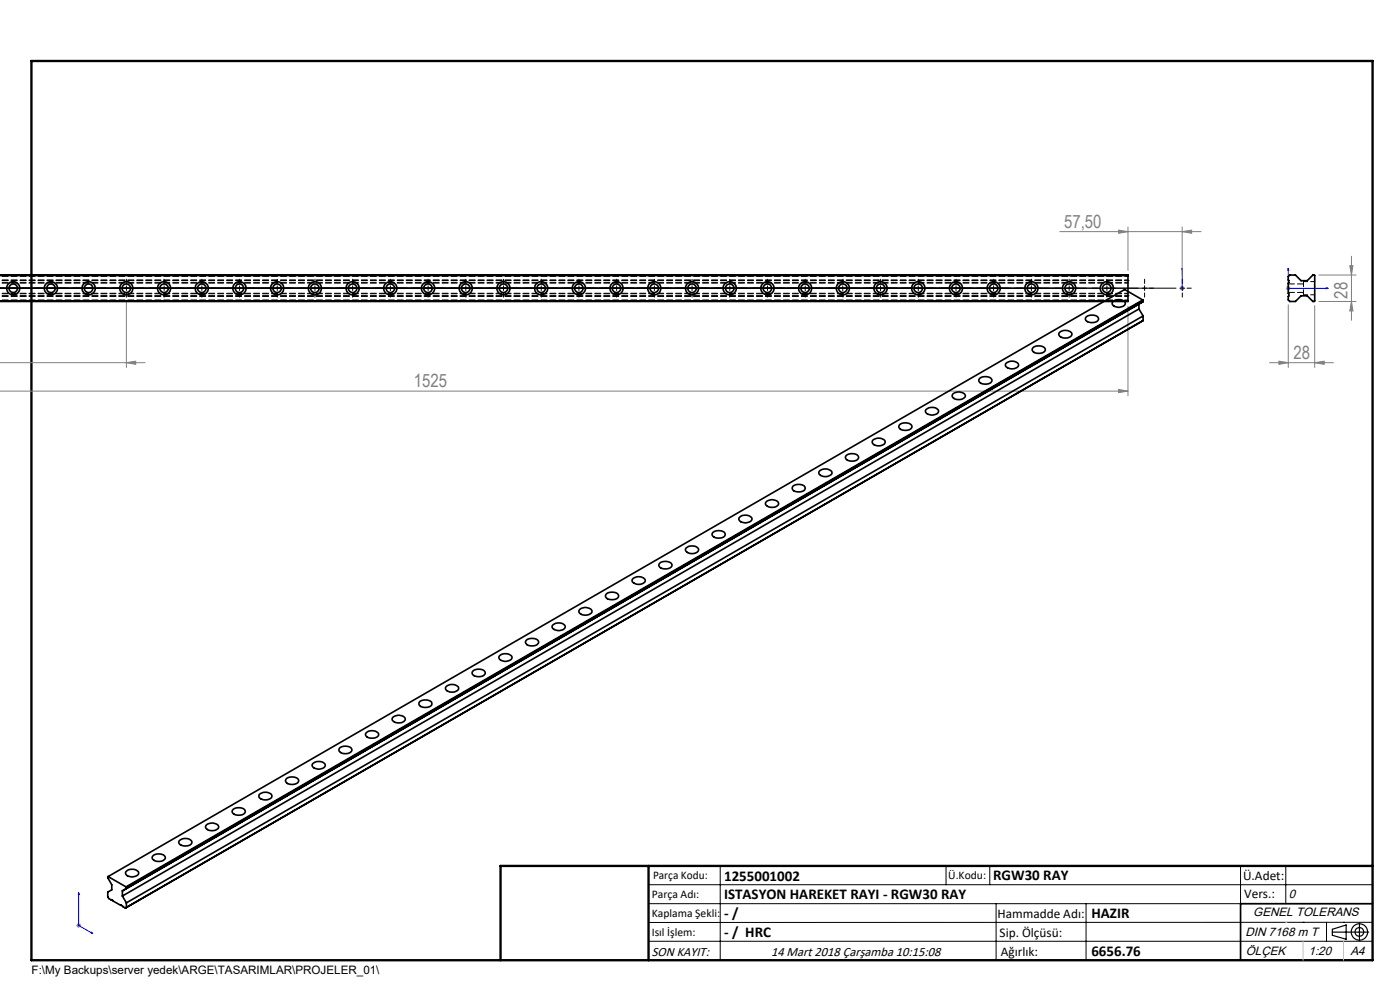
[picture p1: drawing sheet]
<svg xmlns="http://www.w3.org/2000/svg" width="297mm" height="210mm" viewBox="0 0 297 210" stroke-linecap="round" stroke-linejoin="round" font-family="sans-serif">
<g fill="none" stroke="#000" stroke-width=".25">
<path d="M282.6 197.7h7.8M282.6 197.1l3-.9v3l-3-.8zM288.4 195.8v3.8M106.2 203.7h185"/>
<circle cx="288.4" cy="197.7" r="1.74"/>
<circle cx="288.4" cy="197.7" r=".93"/>
</g>
<path d="M250.8 56.9v4.3M250.8 56.9v.4v-.4M273.3 56.9l.1 .4h-.2zM273.3 56.9v4.3h8.5M250.8 61.1v.2zM250.8 61.2h.1M281.3 61.1l.5 .1-.5 .1zM16.7 189.4l.1 .4-.2-.1zM16.7 189.4v6.9l3 1.7M19.4 197.8l.3 .2-.3-.1z" fill="none" stroke="#00f" stroke-width=".21"/>
<g fill="none" stroke="#808080" stroke-width=".21">
<path d="M224.8 49.1h30M237.3 48.8l2 .3-2 .4zM239.3 48.1v9.3M250.8 49.1l2-.3v.7zM250.8 48.1v10.1M279.8 58.3h7.9M286.3 56.4h.7l-.3 1.9zM286.7 54.4v13.5M-.1 76.9h30.9M26.8 76.9l2-.3v.7zM26.8 64.1v13.9M239.3 64.9v19.1"/>
<path d="M250.3 61.2h1M250.4 60.8l.7 .7M250.8 60.6v1.1M251.1 60.8l-.7 .7M269.3 76.9h13.6M271.3 76.6l2 .3-2 .4zM272.8 61.2h1M272.9 60.8l.7 .7M273.3 60.6v1.1M273.3 64.7v13.3M273.6 60.8l-.7 .7M278.9 76.9l2-.3v.7z"/>
<path d="M278.9 64.8v13.2M279.8 64h7.9M286.7 64l.3 2h-.7zM0 83h239.3M237.3 82.6l2 .4-2 .3zM16.2 196.3h1M16.3 196l.8 .7M16.7 195.8v1M17.1 196l-.8 .7"/>
</g>
<g fill="none" stroke="#000" stroke-width=".21" stroke-dasharray="15.2 1.3 1.3 1.3">
<path d="M26.8 61.1h-.5M26.8 61.1v.5M26.8 61.1h.5M26.8 61.1v-.5M26.8 62.1v.9M26.8 60.1v-.9M34.8 61.1h-.5M34.8 61.1v.5M34.8 61.1h.5M34.8 61.1v-.5M34.8 62.1v.9M34.8 60.1v-.9"/>
<path d="M42.8 61.1h-.5M42.8 61.1v.5M42.8 61.1h.5M42.8 61.1v-.5M42.8 62.1v.9M42.8 60.1v-.9M50.8 61.1h-.5M50.8 61.1v.5M50.8 61.1h.5M50.8 61.1v-.5M50.8 62.1v.9M50.8 60.1v-.9"/>
<path d="M58.8 61.1h-.5M58.8 61.1v.5M58.8 61.1h.5M58.8 61.1v-.5M58.8 62.1v.9M58.8 60.1v-.9M66.8 61.1h-.5M66.8 61.1v.5M66.8 61.1h.5M66.8 61.1v-.5M66.8 62.1v.9M66.8 60.1v-.9"/>
<path d="M74.8 61.1h-.5M74.8 61.1v.5M74.8 61.1h.5M74.8 61.1v-.5M74.8 62.1v.9M74.8 60.1v-.9M82.8 61.1h-.5M82.8 61.1v.5M82.8 61.1h.5M82.8 61.1v-.5M82.8 62.1v.9M82.8 60.1v-.9"/>
<path d="M90.8 61.1h-.5M90.8 61.1v.5M90.8 61.1h.5M90.8 61.1v-.5M90.8 62.1v.9M90.8 60.1v-.9M98.8 61.1h-.5M98.8 61.1v.5M98.8 61.1h.5M98.8 61.1v-.5M98.8 62.1v.9M98.8 60.1v-.9"/>
<path d="M106.8 61.1h-.5M106.8 61.1v.5M106.8 61.1h.5M106.8 61.1v-.5M106.8 62.1v.9M106.8 60.1v-.9M114.8 61.1h-.5M114.8 61.1v.5M114.8 61.1h.5M114.8 61.1v-.5M114.8 62.1v.9M114.8 60.1v-.9"/>
<path d="M122.8 61.1h-.5M122.8 61.1v.5M122.8 61.1h.5M122.8 61.1v-.5M122.8 62.1v.9M122.8 60.1v-.9M130.8 61.1h-.5M130.8 61.1v.5M130.8 61.1h.5M130.8 61.1v-.5M130.8 62.1v.9M130.8 60.1v-.9"/>
<path d="M138.8 61.1h-.5M138.8 61.1v.5M138.8 61.1h.5M138.8 61.1v-.5M138.8 62.1v.9M138.8 60.1v-.9M146.8 61.1h-.5M146.8 61.1v.5M146.8 61.1h.5M146.8 61.1v-.5M146.8 62.1v.9M146.8 60.1v-.9"/>
<path d="M154.8 61.1h-.5M154.8 61.1v.5M154.8 61.1h.5M154.8 61.1v-.5M154.8 62.1v.9M154.8 60.1v-.9M162.8 61.1h-.5M162.8 61.1v.5M162.8 61.1h.5M162.8 61.1v-.5M162.8 62.1v.9M162.8 60.1v-.9"/>
<path d="M170.8 62.1v.9M170.8 60.1v-.9M178.8 62.1v.9M178.8 60.1v-.9M186.8 62.1v.9M186.8 60.1v-.9M194.8 62.1v.9M194.8 60.1v-.9M202.8 62.1v.9M202.8 60.1v-.9M203.8 61.1h.9M210.8 62.1v.9"/>
<path d="M210.8 60.1v-.9M211.8 61.1h.9M218.8 62.1v.9M218.8 60.1v-.9M219.8 61.1h.9M226.8 61.1h-.5M226.8 61.1v.5M226.8 61.1h.5M226.8 61.1v-.5M226.8 62.1v.9M226.8 60.1v-.9M227.8 61.1h.9"/>
<path d="M234.8 61.1h-.5M234.8 61.1v.5M234.8 61.1h.5M234.8 61.1v-.5M234.8 62.1v.9M234.8 60.1v-.9M235.8 61.1h.9M242.8 61.1h-.5M242.8 61.1v.5M242.8 61.1h.5M242.8 61.1v-.5M242.8 62.1v.9"/>
<path d="M242.8 60.1v-.9M243.8 61.1h.9M250.8 61.1h-.5M250.8 61.1v.5M250.8 61.1h.5M250.8 61.1v-.5M250.8 62.1v.9M250.8 60.1v-.9M251.8 61.1h.9"/>
</g>
<g fill="none" stroke="#000" stroke-width=".21" stroke-dasharray="15.2 1.3 1.3 1.3" stroke-dashoffset="-.3">
<path d="M25.8 61.1h-25.9M33.8 61.1h-33.8M41.8 61.1h-41.8M49.8 61.1h-49.8M81.8 61.1h-54M89.8 61.1h-54M97.8 61.1h-54M105.8 61.1h-54M113.8 61.1h-54M121.8 61.1h-54M129.8 61.1h-54M137.8 61.1h-54"/>
<path d="M145.8 61.1h-54M153.8 61.1h-54M161.8 61.1h-54M169.8 61.1h-54M177.8 61.1h-54M185.8 61.1h-54M193.8 61.1h-54M201.8 61.1h-54M209.8 61.1h-54M217.8 61.1h-54M225.8 61.1h-54M233.8 61.1h-54"/>
<path d="M241.8 61.1h-54M249.8 61.1h-54"/>
</g>
<path d="M57.8 61.1h-57.8M65.8 61.1h-65.8M73.8 61.1h-73.8" fill="none" stroke="#000" stroke-width=".21" stroke-dasharray="15.2 1.3 1.3 1.3" stroke-dashoffset=".2"/>
<g fill="none" stroke="#000" stroke-width=".21">
<path d="M170.3 61.2h1M170.8 60.6v1.1M178.3 61.2h1M178.8 60.6v1.1M186.3 61.2h1M186.8 60.6v1.1M194.3 61.2h1M194.8 60.6v1.1M202.3 61.2h1M202.8 60.6v1.1M210.3 61.2h1M210.8 60.6v1.1"/>
<path d="M218.3 61.2h1M218.8 60.6v1.1M137.6 187.7h153.6M137.6 191.7h153.6M137.6 199.7h153.6M152.8 183.7v20M200.7 183.7v4M210 183.7v4M211.3 191.7v12M230.4 191.7v12M263.2 183.7v20M272.8 183.7v8"/>
<path d="M276.4 195.6h.1M281.4 195.6v4.1M285 195.6h.1M291.2 195.6l-153.6 .1"/>
</g>
<path d="M291.2 191.7h-28v12" fill="none" stroke="#000" stroke-width=".35"/>
<path d="M6.7 12.9h284.5v190.8h-284.5zM137.6 183.7v20M291.2 183.7h-185v20" fill="none" stroke="#000" stroke-width=".5"/>
<path d="M276.4 199.7v4M285 199.7v4" fill="none" stroke="#c0c0c0" stroke-width=".21"/>
<path d="M272.8 195.6h.1" fill="none" stroke="#c0c0c0" stroke-width=".25"/>
<g fill="#00f">
<path d="M19.4 197.8l.3 .2-.3-.1zM16.7 189.4l.1 .4-.2-.1zM250.8 56.9v.4zM250.8 61.1v.2z"/>
<path d="M273.3 56.9l-.1 .4h.2zM281.3 61.1v.2l.5-.1z"/>
</g>
<g fill="#808080">
<path d="M271.3 76.6l2 .3-2 .4zM278.9 76.9l2-.3v.7z"/>
<path d="M26.8 76.9l2-.3v.7zM-.1 76.6v.7zM250.8 49.1l2-.3v.7zM237.3 48.8l2 .3-2 .4z"/>
<path d="M286.7 64l.3 2h-.7zM286.3 56.4h.7l-.3 1.9z"/>
<path d="M-.1 82.6v.7zM237.3 82.6l2 .4-2 .3z"/>
</g>
<g fill="none" stroke="#000" stroke-width=".35">
<path d="M-.1 58.4h239.4M-.1 58.3h239.4v5.7h-239.3M273.3 58.7l.3-.4h1.2l1.2 1.2h1.3l1.2-1.2h.3l.1 5.5-.4 .2-1.2-1.2h-1.3l-1.2 1.2h-1.2l-.3-.4zM0 63.8h239.3M213.4 77.1a1.79 1.79 0 0 1 2.7 .2 1.3 1.3 0 0 1-1.9 .9l-.8-.5zM219.2 73.7a1.85 1.85 0 0 1 2.6 .4 1.57 1.57 0 0 1-2.4 .6l-.4-.4zM224.7 70.6a1.79 1.79 0 0 1 2.7 .2 1.54 1.54 0 0 1-2.4 .7l-.4-.5zM230.5 67.2a1.85 1.85 0 0 1 2.5 .3 1.46 1.46 0 0 1-2.1 .8l-.6-.4v-.4zM236.1 64a1.81 1.81 0 0 1 2.6 .3 1.57 1.57 0 0 1-2.4 .6l-.4-.5zM241.6 65.5l-215.6 124.6M241.6 65.5l.9 1.5M242.4 63.6l-215.7 124.5"/>
<path d="M242.4 63.6l.1 .1M242.4 63.6l-3.8-2.2-215.7 124.5M242.5 63.7l-215.7 124.6M242.5 63.7v.3M242.5 67v1M242.5 64l-216.5 125M242.5 64l-.9 .5v1M242.5 67l-215.7 124.5M242.5 68l-215.9 124.6M242.5 68l-.2 .1M179.6 96.6a1.85 1.85 0 0 1 2.5 .3 1.46 1.46 0 0 1-2.1 .8l-.6-.4v-.4zM185.2 93.3a1.81 1.81 0 0 1 2.6 .4 1.3 1.3 0 0 1-1.9 .8 .77 .77 0 0 1-.7-.3 .77 .77 0 0 1 0-.9z"/>
<path d="M190.9 90.1a1.85 1.85 0 0 1 2.6 .3 1.48 1.48 0 0 1-2.2 .8l-.4-.3-.2-.3zM196.5 86.8a1.81 1.81 0 0 1 2.6 .3 1.51 1.51 0 0 1-2.4 .7l-.4-.5zM202.2 83.5a1.81 1.81 0 0 1 2.6 .4 1.54 1.54 0 0 1-2.4 .6l-.4-.4zM207.9 80.2a1.85 1.85 0 0 1 2.5 .4 1.48 1.48 0 0 1-2.1 .8l-.4-.3-.3-.3zM140 119.4a1.85 1.85 0 0 1 2.6 .4 1.57 1.57 0 0 1-2.4 .7l-.4-.5zM145.5 116.3a1.79 1.79 0 0 1 2.7 .2 1.51 1.51 0 0 1-2.4 .7l-.3-.3zM151.3 112.9a1.99 1.99 0 0 1 2.5 .2v.2a1.17 1.17 0 0 1-1.5 .9 .91 .91 0 0 1-1.2-1.1zM156.8 109.8a1.79 1.79 0 0 1 2.7 .2 1.57 1.57 0 0 1-2.4 .7l-.4-.5zM162.6 106.4a1.77 1.77 0 0 1 2.6 .3 1.49 1.49 0 0 1-2.4 .7l-.4-.5zM168.2 103.1a1.99 1.99 0 0 1 2.5 .2l.1 .2a1.16 1.16 0 0 1-1.5 .8h-.3a.76 .76 0 0 1-.8-.3 .76 .76 0 0 1 0-.9zM173.8 100a1.79 1.79 0 0 1 2.7 .2 1.36 1.36 0 0 1-1.9 .9l-.8-.5zM105.9 139.2a1.79 1.79 0 0 1 2.7 .2 1.57 1.57 0 0 1-2.4 .6l-.4-.4z"/>
<path d="M111.7 135.8a1.85 1.85 0 0 1 2.6 .3 1.48 1.48 0 0 1-2.2 .8l-.6-.6zM117.3 132.5a1.81 1.81 0 0 1 2.6 .3 1.51 1.51 0 0 1-2.4 .7l-.4-.5zM123 129.2a1.77 1.77 0 0 1 2.6 .4 1.54 1.54 0 0 1-2.4 .6l-.4-.4zM128.7 126a1.85 1.85 0 0 1 2.5 .3 1.48 1.48 0 0 1-2.1 .8l-.4-.2-.3-.4zM134.2 122.9a1.79 1.79 0 0 1 2.7 .1 1.3 1.3 0 0 1-1.9 .9l-.8-.5zM72.1 158.6a1.99 1.99 0 0 1 2.5 .2 .9 .9 0 0 1-1.2 1.1 1.21 1.21 0 0 1-1.5-.9zM77.6 155.5a1.79 1.79 0 0 1 2.7 .2 1.57 1.57 0 0 1-2.4 .7l-.4-.5zM83.4 152.1a1.77 1.77 0 0 1 2.6 .4 1.49 1.49 0 0 1-2.4 .6l-.4-.5zM89 148.8a2.04 2.04 0 0 1 2.6 .2 .92 .92 0 0 1-1.2 1.1 1.05 1.05 0 0 1-1.5-1.1zM94.7 145.6a1.81 1.81 0 0 1 2.6 .3 1.36 1.36 0 0 1-1.9 .9 .74 .74 0 0 1-.8-.4 .74 .74 0 0 1 .1-.8zM100.4 142.3a1.85 1.85 0 0 1 2.5 .4 1.46 1.46 0 0 1-2.1 .7l-.6-.4v-.3zM38.1 178.3a1.81 1.81 0 0 1 2.6 .3 1.46 1.46 0 0 1-2.1 .7l-.6-.4-.1-.3z"/>
<path d="M43.8 175a1.77 1.77 0 0 1 2.6 .3 1.54 1.54 0 0 1-2.4 .7l-.4-.5zM49.5 171.7a1.85 1.85 0 0 1 2.5 .3 1.48 1.48 0 0 1-2.1 .8l-.4-.2-.3-.4zM55 168.6a1.79 1.79 0 0 1 2.7 .2 1.3 1.3 0 0 1-1.9 .8l-.5-.2a.59 .59 0 0 1-.3-.8zM60.8 165.2a1.85 1.85 0 0 1 2.6 .3 1.57 1.57 0 0 1-2.4 .7l-.4-.5zM66.3 162.1a1.79 1.79 0 0 1 2.7 .1 1.51 1.51 0 0 1-2.4 .7l-.3-.3zM22.9 185.9v.3l.8 1.5v1.1l-.8 .4v1l.2 .4 3.5 2M22.9 185.9l3.8 2.2M26 189v1.1M26 190.1l.8 1.4M26.7 184.9a1.79 1.79 0 0 1 2.7 .2 1.57 1.57 0 0 1-2.4 .7l-.4-.5zM26.7 188.1l.1 .2M26.8 188.3v.2l-.8 .5"/>
<path d="M26.8 191.5v1l-.2 .1M32.5 181.5a1.85 1.85 0 0 1 2.6 .3 1.48 1.48 0 0 1-2.2 .8l-.6-.6z"/>
<circle cx="2.8" cy="61.2" r=".9"/>
<circle cx="2.8" cy="61.2" r="1.39"/>
<circle cx="10.8" cy="61.1" r=".91"/>
<circle cx="10.8" cy="61.1" r="1.4"/>
<circle cx="18.8" cy="61.2" r=".9"/>
<circle cx="18.8" cy="61.1" r="1.4"/>
<circle cx="26.8" cy="61.2" r=".9"/>
<circle cx="26.8" cy="61.2" r="1.39"/>
<circle cx="34.8" cy="61.2" r=".9"/>
<circle cx="34.8" cy="61.2" r="1.39"/>
<circle cx="42.8" cy="61.2" r=".9"/>
<circle cx="42.8" cy="61.2" r="1.39"/>
<circle cx="50.8" cy="61.1" r=".92"/>
<circle cx="50.8" cy="61.1" r="1.4"/>
<circle cx="58.8" cy="61.2" r=".9"/>
<circle cx="58.8" cy="61.1" r="1.39"/>
<circle cx="66.8" cy="61.2" r=".9"/>
<circle cx="66.8" cy="61.2" r="1.39"/>
<circle cx="74.8" cy="61.2" r=".9"/>
<circle cx="74.8" cy="61.2" r="1.39"/>
<circle cx="82.8" cy="61.1" r=".91"/>
<circle cx="82.8" cy="61.1" r="1.4"/>
<circle cx="90.8" cy="61.2" r=".9"/>
<circle cx="90.8" cy="61.1" r="1.4"/>
<circle cx="98.8" cy="61.2" r=".9"/>
<circle cx="98.8" cy="61.2" r="1.39"/>
<circle cx="106.8" cy="61.2" r=".9"/>
<circle cx="106.8" cy="61.2" r="1.39"/>
<circle cx="114.8" cy="61.1" r=".91"/>
<circle cx="114.8" cy="61.1" r="1.4"/>
<circle cx="122.8" cy="61.2" r=".9"/>
<circle cx="122.8" cy="61.1" r="1.4"/>
<circle cx="130.8" cy="61.2" r=".9"/>
<circle cx="130.8" cy="61.1" r="1.39"/>
<circle cx="138.8" cy="61.2" r=".9"/>
<circle cx="138.8" cy="61.2" r="1.39"/>
<circle cx="146.8" cy="61.2" r=".9"/>
<circle cx="146.8" cy="61.2" r="1.39"/>
<circle cx="154.8" cy="61.1" r=".92"/>
<circle cx="154.8" cy="61.1" r="1.4"/>
<circle cx="162.8" cy="61.2" r=".9"/>
<circle cx="162.8" cy="61.1" r="1.4"/>
<circle cx="170.8" cy="61.2" r=".9"/>
<circle cx="170.8" cy="61.2" r="1.39"/>
<circle cx="178.8" cy="61.2" r=".9"/>
<circle cx="178.8" cy="61.2" r="1.39"/>
<circle cx="186.8" cy="61.1" r=".91"/>
<circle cx="186.8" cy="61.1" r="1.4"/>
<circle cx="194.8" cy="61.2" r=".9"/>
<circle cx="194.8" cy="61.1" r="1.4"/>
<circle cx="202.8" cy="61.2" r=".9"/>
<circle cx="202.8" cy="61.2" r="1.39"/>
<circle cx="210.8" cy="61.2" r=".9"/>
<circle cx="210.8" cy="61.2" r="1.39"/>
<circle cx="218.8" cy="61.1" r="1.4"/>
<circle cx="218.8" cy="61.2" r=".9"/>
<circle cx="226.8" cy="61.1" r=".92"/>
<circle cx="226.8" cy="61.1" r="1.4"/>
<circle cx="234.8" cy="61.2" r=".9"/>
<circle cx="234.8" cy="61.1" r="1.39"/>
</g>
<path d="M0 59.5h239.3M239.3 59.5h-239.4M239.3 60h-239.4M239.3 59.4h-239.4M239.3 58.6h-239.4M0 62.3h239.3M0 60.1h239.3M0 62.9h239.3M239.3 62.7h-239.4M239.3 62.8h-239.4M239.3 62.2h-239.4M239.3 63.6h-239.4" fill="none" stroke="#000" stroke-width=".21" stroke-dasharray="1.3 .6" stroke-dashoffset=".5"/>
<path d="M239.3 59.5h.1M239.3 62.7h.1M273.3 62h3.2M276.5 60.2h-3.2" fill="none" stroke="#000" stroke-width=".21" stroke-dasharray="1.3 .6"/>
<path d="M276.5 59.7v2.8" fill="none" stroke="#000" stroke-width=".21" stroke-dasharray="1.3 .6" stroke-dashoffset=".2"/>
<path d="M278.9 59.7h-2.4M276.5 62.5h2.4" fill="none" stroke="#000" stroke-width=".21" stroke-dasharray="1.3 .6" stroke-dashoffset=".4"/>
<g font-size="3.9" fill="#808080">
<text x="225.7" y="48.3">57,50</text>
<text x="285.8" y="63.4" transform="rotate(-90 285.8 63.4)">28</text>
<text x="274.4" y="76.1">28</text>
<text x="87.8" y="82.1">1525</text>
</g>
<g font-size="3.2">
<text x="153.6" y="186.8">1255001002</text>
<text x="153.6" y="190.8">ISTASYON HAREKET RAYI - RGW30 RAY</text>
<text x="210.7" y="186.6">RGW30 RAY</text>
<text x="153.6" y="194.8">- /</text>
<text x="231.5" y="194.8">HAZIR</text>
<text x="153.6" y="198.8">- / HRC</text>
<text x="231.5" y="202.8">6656.76</text>
</g>
<g font-size="2.8">
<text x="263.7" y="186.7">Ü.Adet:</text>
<text x="263.9" y="190.5">Vers.:</text>
<text x="211.6" y="194.8">Hammadde Adı:</text>
<text x="138.3" y="202.8">SON KAYIT:</text>
<text x="163.6" y="202.8">14 Mart 2018 Çarşamba 10:15:08</text>
<text x="212.1" y="198.7">Sip. Ölçüsü:</text>
<text x="212.3" y="202.7">Ağırlık:</text>
</g>
<g font-size="2.6">
<text x="273.4" y="190.4">0</text>
<text x="265.9" y="194.4">GENEL TOLERANS</text>
<text x="264.2" y="198.5">DIN 7168 m T</text>
<text x="264.3" y="202.6">ÖLÇEK</text>
<text x="277.6" y="202.6">1:20</text>
<text x="286.5" y="202.6">A4</text>
</g>
<g font-size="2.5">
<text x="138.3" y="190.5">Parça Adı:</text>
<text x="138.5" y="186.5">Parça Kodu:</text>
<text x="201.2" y="186.5">Ü.Kodu:</text>
<text x="138.3" y="194.5">Kaplama Şekli:</text>
<text x="138.3" y="198.6">Isıl İşlem:</text>
<text x="6.7" y="206.7">F:\My Backups\server yedek\ARGE\TASARIMLAR\PROJELER_01\</text>
</g>
</svg>
